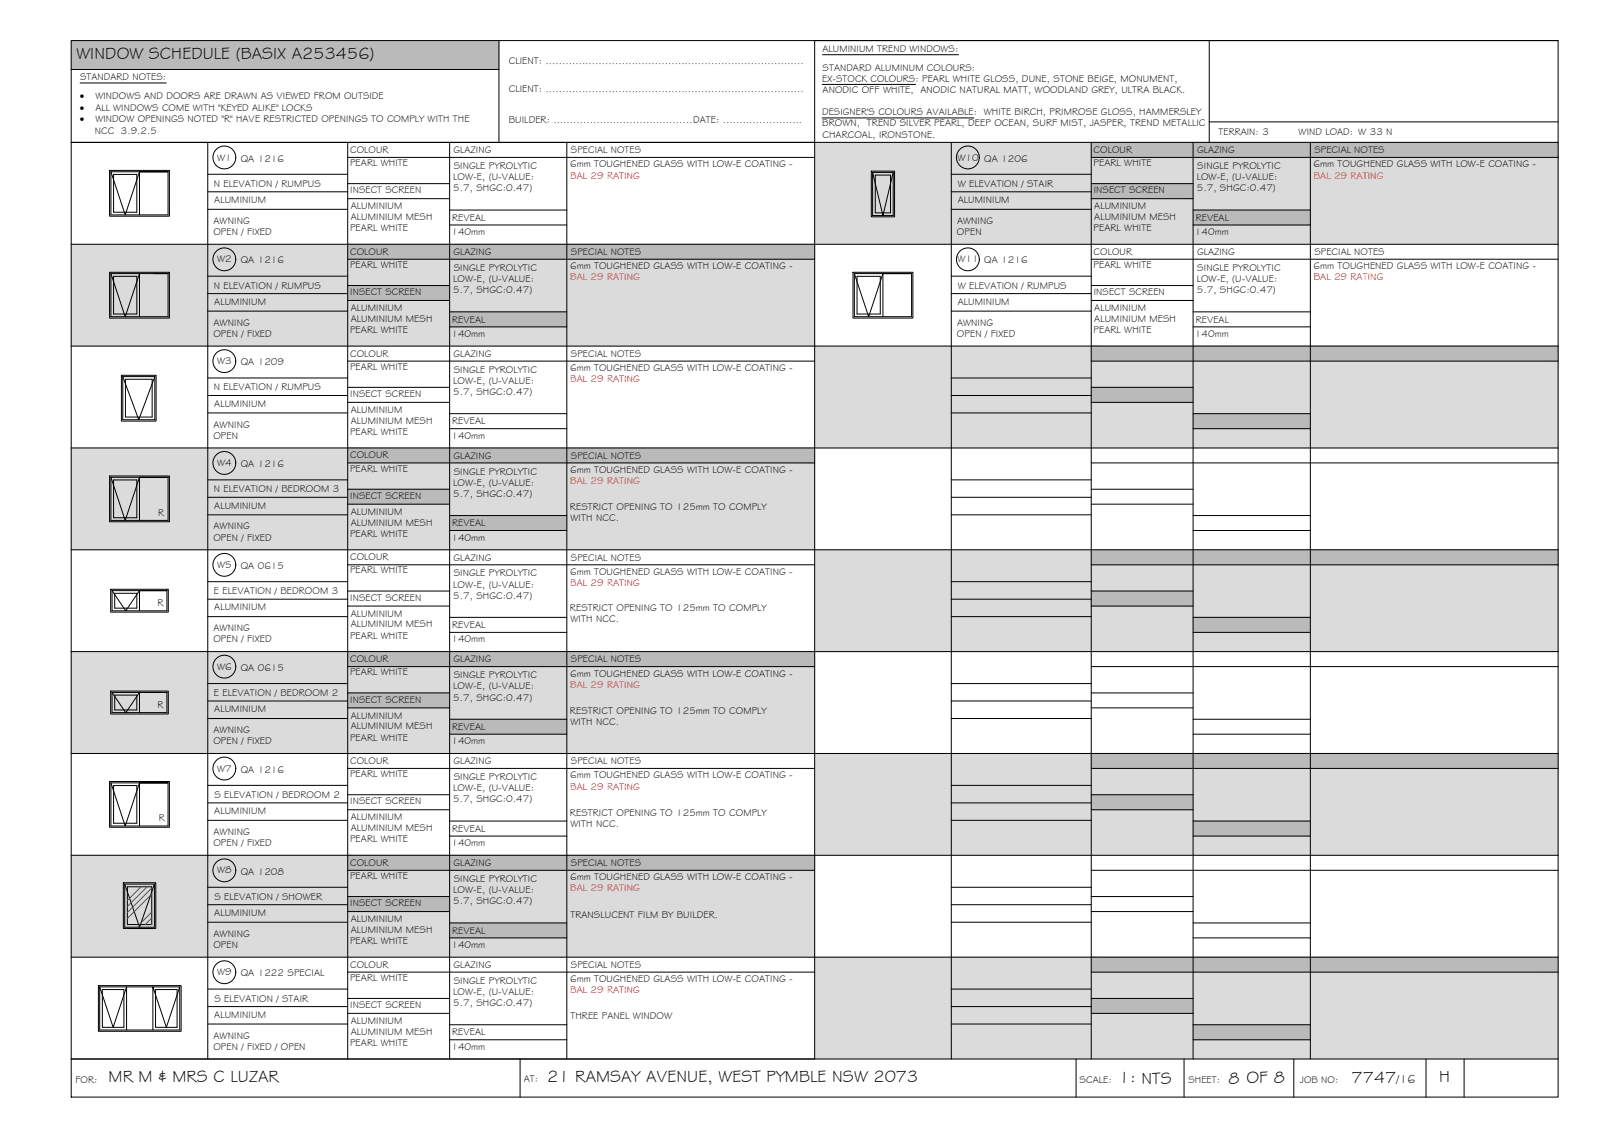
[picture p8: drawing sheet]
<svg xmlns="http://www.w3.org/2000/svg" width="420mm" height="297mm" viewBox="0 0 420 297" stroke-linecap="round" stroke-linejoin="round" font-family="sans-serif">
<!-- layer: WINDOW SCHEDULE HATCH -->
<g fill="#dbdbdb" stroke="#dbdbdb" stroke-width=".26">
<path d="M213.7 37.3l195 26.7v-26.7zM213.7 37.3l195 26.7h-195z"/>
<path d="M18.7 64l195 26.7v-26.7zM18.7 64l195 26.7h-195z"/>
<path d="M213.7 90.7l195 26.7v-26.7zM213.7 90.7l195 26.7h-195z"/>
<path d="M18.7 117.4l195 26.7v-26.7zM18.7 117.4l195 26.7h-195z"/>
<path d="M213.7 144.1l195 26.7v-26.7zM213.7 144.1l195 26.7h-195z"/>
<path d="M18.7 170.8l195 26.7v-26.7zM18.7 170.8l195 26.7h-195z"/>
<path d="M213.7 197.5l195 26.7v-26.7zM213.7 197.5l195 26.7h-195z"/>
<path d="M18.7 224.2l195 26.7v-26.7zM18.7 224.2l195 26.7h-195z"/>
<path d="M213.7 250.9l195 26.7v-26.7zM213.7 250.9l195 26.7h-195z"/>
</g>
<g fill="#bababa" stroke="#bababa" stroke-width=".26">
<path d="M18.7 10.6l112.2 7.6v-7.6zM18.7 10.6l112.2 7.6h-112.2z"/>
<path d="M286.2 37.3l122.5 4v-4zM286.2 37.3l122.5 4h-122.5z"/>
<path d="M286.2 48.1l26.7 4v-4zM286.2 48.1l26.7 4h-26.7z"/>
<path d="M312.9 55.1l30.8 3.9v-3.9zM312.9 55.1l30.8 3.9h-30.8z"/>
<path d="M91.2 64l122.5 4v-4zM91.2 64l122.5 4h-122.5z"/>
<path d="M91.2 74.9l26.7 3.9v-3.9zM91.2 74.9l26.7 3.9h-26.7z"/>
<path d="M117.9 81.8l30.8 3.9v-3.9zM117.9 81.8l30.8 3.9h-30.8z"/>
<path d="M286.2 90.7l122.5 4v-4zM286.2 90.7l122.5 4h-122.5z"/>
<path d="M286.2 101.6l26.7 3.9v-3.9zM286.2 101.6l26.7 3.9h-26.7z"/>
<path d="M312.9 108.5l30.8 3.9v-3.9zM312.9 108.5l30.8 3.9h-30.8z"/>
<path d="M91.2 117.4l122.5 4v-4zM91.2 117.4l122.5 4h-122.5z"/>
<path d="M91.2 128.3l26.7 3.9v-3.9zM91.2 128.3l26.7 3.9h-26.7z"/>
<path d="M117.9 135.2l30.8 3.9v-3.9zM117.9 135.2l30.8 3.9h-30.8z"/>
<path d="M286.2 144.1l122.5 4v-4zM286.2 144.1l122.5 4h-122.5z"/>
<path d="M286.2 155l26.7 3.9v-3.9zM286.2 155l26.7 3.9h-26.7z"/>
<path d="M312.9 161.9l30.8 3.9v-3.9zM312.9 161.9l30.8 3.9h-30.8z"/>
<path d="M91.2 170.8l122.5 4v-4zM91.2 170.8l122.5 4h-122.5z"/>
<path d="M91.2 181.6l26.7 4v-4zM91.2 181.6l26.7 4h-26.7z"/>
<path d="M117.9 188.6l30.8 3.9v-3.9zM117.9 188.6l30.8 3.9h-30.8z"/>
<path d="M286.2 197.5l122.5 4v-4zM286.2 197.5l122.5 4h-122.5z"/>
<path d="M286.2 208.4l26.7 3.9v-3.9zM286.2 208.4l26.7 3.9h-26.7z"/>
<path d="M312.9 215.3l30.8 3.9v-3.9zM312.9 215.3l30.8 3.9h-30.8z"/>
<path d="M91.2 224.2l122.5 4v-4zM91.2 224.2l122.5 4h-122.5z"/>
<path d="M91.2 235l26.7 4v-4zM91.2 235l26.7 4h-26.7z"/>
<path d="M117.9 242l30.8 3.9v-3.9zM117.9 242l30.8 3.9h-30.8z"/>
<path d="M286.2 250.9l122.5 4v-4zM286.2 250.9l122.5 4h-122.5z"/>
<path d="M286.2 261.8l26.7 3.9v-3.9zM286.2 261.8l26.7 3.9h-26.7z"/>
<path d="M312.9 268.7l30.8 3.9v-3.9zM312.9 268.7l30.8 3.9h-30.8z"/>
</g>
<!-- layer: BORDER -->
<g fill="none" stroke="#000" stroke-width=".26">
<path d="M18.7 10.6h390v277h-390zM18.7 18.2h112.2M130.9 10.6v26.7M317.1 10.6v26.7M408.7 10.6h-195v267M18.7 37.3h390M54.5 37.3v240.3M91.2 37.3v240.3M117.9 37.3v240.3M148.7 37.3v240.3M249.5 37.3v240.3M286.2 37.3v240.3"/>
<path d="M312.9 37.3v240.3M317.1 32h91.6M343.7 37.3v240.3M54.5 45.7h36.7M54.5 50.3h36.7M54.5 54.9h36.7M91.2 41.3h122.5M91.2 48.1h26.7M91.2 52.1h26.7M117.9 55.1h30.8M117.9 59h30.8M249.5 45.7h36.7"/>
<path d="M249.5 50.3h36.7M249.5 54.9h36.7M286.2 41.3h122.5M286.2 48.1h26.7M286.2 52.1h26.7M312.9 55.1h30.8M312.9 59h30.8M18.7 64h390M54.5 72.4h36.7M54.5 77h36.7M91.2 68h122.5M91.2 74.9h26.7"/>
<path d="M91.2 78.8h26.7M249.5 72.4h36.7M249.5 77h36.7M286.2 68h122.5M286.2 74.9h26.7M286.2 78.8h26.7M18.7 90.7h390M54.5 81.6h36.7M54.5 99.1h36.7M91.2 94.7h122.5M117.9 81.8h30.8M117.9 85.7h30.8"/>
<path d="M249.5 81.6h36.7M249.5 99.1h36.7M286.2 94.7h122.5M312.9 81.8h30.8M312.9 85.7h30.8M18.7 117.4h390M54.5 103.7h36.7M54.5 108.3h36.7M91.2 101.6h26.7M91.2 105.5h26.7M117.9 108.5h30.8M117.9 112.4h30.8"/>
<path d="M249.5 103.7h36.7M249.5 108.3h36.7M286.2 101.6h26.7M286.2 105.5h26.7M312.9 108.5h30.8M312.9 112.4h30.8M54.5 125.8h36.7M54.5 130.4h36.7M54.5 135h36.7M91.2 121.4h122.5M91.2 128.3h26.7M91.2 132.2h26.7"/>
<path d="M117.9 135.2h30.8M117.9 139.1h30.8M249.5 125.8h36.7M249.5 130.4h36.7M249.5 135h36.7M286.2 121.4h122.5M286.2 128.3h26.7M286.2 132.2h26.7M312.9 135.2h30.8M312.9 139.1h30.8M18.7 144.1h390M54.5 152.5h36.7"/>
<path d="M54.5 157.1h36.7M91.2 148.1h122.5M91.2 155h26.7M91.2 158.9h26.7M249.5 152.5h36.7M249.5 157.1h36.7M286.2 148.1h122.5M286.2 155h26.7M286.2 158.9h26.7M18.7 170.8h390M54.5 161.7h36.7M54.5 179.2h36.7"/>
<path d="M91.2 174.8h122.5M117.9 161.9h30.8M117.9 165.8h30.8M249.5 161.7h36.7M249.5 179.2h36.7M286.2 174.8h122.5M312.9 161.9h30.8M312.9 165.8h30.8M18.7 197.5h390M54.5 183.8h36.7M54.5 188.4h36.7M91.2 181.7h26.7"/>
<path d="M91.2 185.6h26.7M117.9 188.6h30.8M117.9 192.5h30.8M249.5 183.8h36.7M249.5 188.4h36.7M286.2 181.7h26.7M286.2 185.6h26.7M312.9 188.6h30.8M312.9 192.5h30.8M54.5 205.9h36.7M54.5 210.5h36.7M54.5 215.1h36.7"/>
<path d="M91.2 201.5h122.5M91.2 208.4h26.7M91.2 212.3h26.7M117.9 215.3h30.8M117.9 219.2h30.8M249.5 205.9h36.7M249.5 210.5h36.7M249.5 215.1h36.7M286.2 201.5h122.5M286.2 208.4h26.7M286.2 212.3h26.7M312.9 215.3h30.8"/>
<path d="M312.9 219.2h30.8M18.7 224.2h390M54.5 232.6h36.7M54.5 237.2h36.7M91.2 228.2h122.5M91.2 235h26.7M91.2 239h26.7M249.5 232.6h36.7M249.5 237.2h36.7M286.2 228.2h122.5M286.2 235h26.7M286.2 239h26.7"/>
<path d="M18.7 250.9h390M54.5 241.8h36.7M54.5 259.3h36.7M91.2 254.9h122.5M117.9 242h30.8M117.9 245.9h30.8M249.5 241.8h36.7M249.5 259.3h36.7M286.2 254.9h122.5M312.9 242h30.8M312.9 245.9h30.8M18.7 277.6h390"/>
<path d="M54.5 263.9h36.7M54.5 268.5h36.7M91.2 261.8h26.7M91.2 265.7h26.7M117.9 268.7h30.8M117.9 272.6h30.8M136.4 277.6v10M249.5 263.9h36.7M249.5 268.5h36.7M282.2 277.6v10M286.2 261.8h26.7M286.2 265.7h26.7"/>
<path d="M310.5 277.6v10M312.9 268.7h30.8M312.9 272.6h30.8M339.3 277.6v10M374 277.6v10M384 277.6v10"/>
</g>
<!-- layer: TEXT -->
<path d="M215.7 14.3h35.7M21 21.8h22.6M215.6 30.9h39.8M215.6 22.1h24.5" fill="none" stroke="#000" stroke-width=".26"/>
<!-- layer: WINDOWS -->
<g fill="none" stroke="#000" stroke-width=".26">
<path d="M29.1 45h15h-7.5M29.1 45l3.7 11.3 3.8-11.3M29.1 45v11.3h15v-11.3M29.8 45.7h6.1v9.9h-6.1zM36.6 45v11.3M228.9 45.2l2.7 11.3 2.7-11.3M228.9 45.2h5.4M228.9 45.2v11.3h5.4v-11.3M229.6 45.9h4v9.9h-4zM29.1 71.7h15h-3.8M29.1 71.7l3.7 11.4 3.8-11.4v11.3M29.1 71.7v11.3h15v-11.3"/>
<path d="M29.8 72.4h6.1v9.9h-6.1zM224.1 71.7h15h-7.5M224.1 71.7l3.7 11.4 3.8-11.4M224.1 71.7v11.3h15v-11.3M224.8 72.4h6.1v9.9h-6.1zM231.6 71.7v11.3M32.2 98.7l4.2 11.3 4.2-11.3M32.2 98.7h8.4M32.2 98.7v11.3h8.4v-11.3M32.9 99.4h7v9.9h-7zM29.1 125.1h15h-7.5M29.1 125.1l3.7 11.4 3.8-11.4"/>
<path d="M29.1 125.1v11.3h15v-11.3M29.8 125.8h6.1v9.9h-6.1zM36.6 125.1v11.3M29.4 154.8h14.4h-7.2M29.4 154.8l3.6 5.3 3.6-5.3M29.4 154.8v5.3h14.4v-5.3M30.1 155.5h5.8v3.9h-5.8zM36.6 154.8v5.3M29.4 181.5h14.4h-7.2M29.4 181.5l3.6 5.4 3.6-5.4M29.4 181.5v5.3h14.4v-5.3M30.1 182.2h5.8v3.9h-5.8z"/>
<path d="M36.6 181.5v5.3M29.1 205.2h15h-7.5M29.1 205.2l3.7 11.3 3.8-11.3M29.1 205.2v11.3h15v-11.3M29.8 205.9h6.1v9.9h-6.1zM36.6 205.2v11.3M32.7 231.8l3.9 11.3 3.9-11.3M32.7 231.8h7.8M32.7 231.8v11.3h7.8v-11.3M33.4 232.5h6.4v9.9h-6.4zM26.1 258.7h21l-3.5 10.6-3.5-10.6v11.3M26.1 258.7l3.6 10.6 3.5-10.6v11.3"/>
<path d="M26.1 258.7v11.3h21v-11.3M26.8 259.4h5.7v9.9h-5.7zM40.8 259.4h5.6v9.9h-5.6z"/>
<circle cx="58.8" cy="41.3" r="3"/>
<circle cx="253.8" cy="41.3" r="3"/>
<circle cx="58.8" cy="68" r="3"/>
<circle cx="253.8" cy="68" r="3"/>
<circle cx="58.8" cy="94.7" r="3"/>
<circle cx="58.8" cy="121.4" r="3"/>
<circle cx="58.8" cy="148.1" r="3"/>
<circle cx="58.8" cy="174.8" r="3"/>
<circle cx="58.8" cy="201.5" r="3"/>
<circle cx="58.8" cy="228.2" r="3"/>
<circle cx="58.8" cy="254.9" r="3"/>
</g>
<!-- layer: NEWWORK -->
<path d="M28.7 44.7h15.7v12h-15.7zM228.5 44.9h6.1v11.9h-6.1zM28.7 71.4h15.7v12h-15.7zM223.7 71.4h15.7v12h-15.7zM31.8 98.4h9.1v12h-9.1zM28.7 124.8h15.7v12h-15.7zM29 154.5h15.1v6h-15.1zM29 181.2h15.1v6h-15.1zM28.7 204.9h15.7v12h-15.7zM32.3 231.4h8.6v12h-8.6zM25.8 258.4h21.7v12h-21.7z" fill="none" stroke="#000" stroke-width=".26"/>
<!-- layer: HATCH -->
<path d="M37 232.5l-3.6 3.6M38.6 232.5l-5.2 5.2M39.8 239.1l-3.3 3.3M39.8 232.8l-6.4 6.4M39.8 234.4l-6.4 6.4M39.8 240.7l-1.7 1.7M39.8 242.2l-.1 .2" fill="none" stroke="#545454" stroke-width=".26"/>
<g font-size="4.5">
<text x="20" y="15.6">WINDOW SCHEDULE (BASIX A253456)</text>
<text x="28.5" y="283.7">MR M &amp; MRS C LUZAR</text>
<text x="143.5" y="283.7">21 RAMSAY AVENUE, WEST PYMBLE NSW 2073</text>
<text x="293.4" y="284">1: NTS</text>
<text x="322.2" y="284.2">8 OF 8</text>
<text x="354.5" y="283.8">7747</text>
<text x="377.4" y="283.8">H</text>
</g>
<text font-size="3.2" x="366.3" y="283.8">/16</text>
<g font-size="2.6">
<text x="133.4" y="16.9">CLIENT: ..............................................................................</text>
<text x="215.7" y="13.6">ALUMINIUM TREND WINDOWS:</text>
<text x="21" y="21.1">STANDARD NOTES:</text>
<text x="215.6" y="21.4">EX-STOCK COLOURS: PEARL WHITE GLOSS, DUNE, STONE BEIGE, MONUMENT,</text>
<text x="215.7" y="18.5">STANDARD ALUMINUM COLOURS:</text>
<text x="21" y="26.1">·</text>
<text x="21" y="29.1">·</text>
<text x="25" y="29.1">ALL WINDOWS COME WITH &quot;KEYED ALIKE&quot; LOCKS</text>
<text x="25" y="26.1">WINDOWS AND DOORS ARE DRAWN AS VIEWED FROM OUTSIDE</text>
<text x="133.4" y="24">CLIENT: ..............................................................................</text>
<text x="215.7" y="24.4">ANODIC OFF WHITE, ANODIC NATURAL MATT, WOODLAND GREY, ULTRA BLACK.</text>
<text x="21" y="32.1">·</text>
<text x="24.9" y="35.1">NCC 3.9.2.5</text>
<text x="25" y="32.1">WINDOW OPENINGS NOTED &quot;R&quot; HAVE RESTRICTED OPENINGS TO COMPLY WITH THE</text>
<text x="133.4" y="32.3">BUILDER: ..........................................DATE: ........................</text>
<text x="215.6" y="30.2">DESIGNER'S COLOURS AVAILABLE: WHITE BIRCH, PRIMROSE GLOSS, HAMMERSLEY</text>
<text x="215.7" y="33.2">BROWN, TREND SILVER PEARL, DEEP OCEAN, SURF MIST, JASPER, TREND METALLIC</text>
<text x="319.6" y="35.4">TERRAIN: 3</text>
<text x="340.6" y="35.4">WIND LOAD: W 33 N</text>
<text x="91.8" y="40.1">COLOUR</text>
<text x="119" y="40.1">GLAZING</text>
<text x="149.7" y="40.1">SPECIAL NOTES</text>
<text x="215.7" y="36.1">CHARCOAL, IRONSTONE.</text>
<text x="286.8" y="40.1">COLOUR</text>
<text x="314" y="40.1">GLAZING</text>
<text x="344.7" y="40.1">SPECIAL NOTES</text>
<text x="57" y="42.1">W1</text>
<text x="63.1" y="42.4">QA 1216</text>
<text x="91.8" y="43.5">PEARL WHITE</text>
<text x="118.9" y="47.2">LOW-E, (U-VALUE:</text>
<text x="119" y="44.3">SINGLE PYROLYTIC</text>
<text x="149.5" y="43.9">6mm TOUGHENED GLASS WITH LOW-E COATING -</text>
<text x="251.1" y="42.1">W10 QA 1206</text>
<text x="286.8" y="43.5">PEARL WHITE</text>
<text x="313.9" y="47.2">LOW-E, (U-VALUE:</text>
<text x="314" y="44.3">SINGLE PYROLYTIC</text>
<text x="344.5" y="43.9">6mm TOUGHENED GLASS WITH LOW-E COATING -</text>
<text x="56.1" y="49">N ELEVATION / RUMPUS</text>
<text x="56.2" y="53.2">ALUMINIUM</text>
<text x="91.8" y="50.7">INSECT SCREEN</text>
<text x="118.9" y="50.2">5.7, SHGC:0.47)</text>
<text x="251.2" y="49">W ELEVATION / STAIR</text>
<text x="251.2" y="53.2">ALUMINIUM</text>
<text x="286.9" y="50.7">INSECT SCREEN</text>
<text x="313.9" y="50.2">5.7, SHGC:0.47)</text>
<text x="56" y="58.7">AWNING</text>
<text x="92" y="54.9">ALUMINIUM</text>
<text x="92" y="57.7">ALUMINIUM MESH</text>
<text x="118.6" y="57.9">REVEAL</text>
<text x="251" y="58.8">AWNING</text>
<text x="287" y="54.9">ALUMINIUM</text>
<text x="287" y="57.7">ALUMINIUM MESH</text>
<text x="313.6" y="57.9">REVEAL</text>
<text x="56" y="61.6">OPEN / FIXED</text>
<text x="91.8" y="60.7">PEARL WHITE</text>
<text x="118.4" y="61.7">140mm</text>
<text x="251" y="61.7">OPEN</text>
<text x="286.8" y="60.7">PEARL WHITE</text>
<text x="313.4" y="61.7">140mm</text>
<text x="57" y="68.8">W2</text>
<text x="63.1" y="69.1">QA 1216</text>
<text x="91.8" y="70.2">PEARL WHITE</text>
<text x="91.8" y="66.8">COLOUR</text>
<text x="119" y="66.9">GLAZING</text>
<text x="119" y="71">SINGLE PYROLYTIC</text>
<text x="149.5" y="70.6">6mm TOUGHENED GLASS WITH LOW-E COATING -</text>
<text x="149.7" y="66.9">SPECIAL NOTES</text>
<text x="251.1" y="68.8">W11 QA 1216</text>
<text x="286.8" y="70.2">PEARL WHITE</text>
<text x="286.8" y="66.8">COLOUR</text>
<text x="314" y="66.9">GLAZING</text>
<text x="314" y="71">SINGLE PYROLYTIC</text>
<text x="344.5" y="70.6">6mm TOUGHENED GLASS WITH LOW-E COATING -</text>
<text x="344.7" y="66.9">SPECIAL NOTES</text>
<text x="56.1" y="75.7">N ELEVATION / RUMPUS</text>
<text x="91.8" y="77.4">INSECT SCREEN</text>
<text x="118.9" y="73.9">LOW-E, (U-VALUE:</text>
<text x="118.9" y="76.9">5.7, SHGC:0.47)</text>
<text x="251.2" y="75.7">W ELEVATION / RUMPUS</text>
<text x="286.9" y="77.4">INSECT SCREEN</text>
<text x="313.9" y="73.9">LOW-E, (U-VALUE:</text>
<text x="313.9" y="76.9">5.7, SHGC:0.47)</text>
<text x="56.2" y="79.9">ALUMINIUM</text>
<text x="92" y="81.6">ALUMINIUM</text>
<text x="251.2" y="79.9">ALUMINIUM</text>
<text x="287" y="81.6">ALUMINIUM</text>
<text x="56" y="88.3">OPEN / FIXED</text>
<text x="56" y="85.4">AWNING</text>
<text x="91.8" y="87.4">PEARL WHITE</text>
<text x="92" y="84.4">ALUMINIUM MESH</text>
<text x="118.4" y="88.3">140mm</text>
<text x="118.6" y="84.6">REVEAL</text>
<text x="251" y="88.3">OPEN / FIXED</text>
<text x="251" y="85.4">AWNING</text>
<text x="286.8" y="87.4">PEARL WHITE</text>
<text x="287" y="84.4">ALUMINIUM MESH</text>
<text x="313.4" y="88.3">140mm</text>
<text x="313.6" y="84.6">REVEAL</text>
<text x="57" y="95.5">W3</text>
<text x="63.1" y="95.8">QA 1209</text>
<text x="91.8" y="93.5">COLOUR</text>
<text x="119" y="93.5">GLAZING</text>
<text x="149.7" y="93.5">SPECIAL NOTES</text>
<text x="91.8" y="96.9">PEARL WHITE</text>
<text x="118.9" y="100.6">LOW-E, (U-VALUE:</text>
<text x="119" y="97.7">SINGLE PYROLYTIC</text>
<text x="149.5" y="97.3">6mm TOUGHENED GLASS WITH LOW-E COATING -</text>
<text x="56.1" y="102.4">N ELEVATION / RUMPUS</text>
<text x="56.2" y="106.7">ALUMINIUM</text>
<text x="91.8" y="104.1">INSECT SCREEN</text>
<text x="118.9" y="103.6">5.7, SHGC:0.47)</text>
<text x="56" y="112.2">AWNING</text>
<text x="92" y="108.3">ALUMINIUM</text>
<text x="92" y="111.1">ALUMINIUM MESH</text>
<text x="118.6" y="111.3">REVEAL</text>
<text x="56" y="115.1">OPEN</text>
<text x="91.8" y="114.1">PEARL WHITE</text>
<text x="118.4" y="115">140mm</text>
<text x="57" y="122.2">W4</text>
<text x="63.1" y="122.5">QA 1216</text>
<text x="91.8" y="123.6">PEARL WHITE</text>
<text x="91.8" y="120.2">COLOUR</text>
<text x="119" y="120.3">GLAZING</text>
<text x="119" y="124.4">SINGLE PYROLYTIC</text>
<text x="149.5" y="124">6mm TOUGHENED GLASS WITH LOW-E COATING -</text>
<text x="149.7" y="120.3">SPECIAL NOTES</text>
<text x="56.1" y="129.1">N ELEVATION / BEDROOM 3</text>
<text x="91.8" y="130.8">INSECT SCREEN</text>
<text x="118.9" y="127.4">LOW-E, (U-VALUE:</text>
<text x="118.9" y="130.3">5.7, SHGC:0.47)</text>
<text x="41.5" y="135.2">R</text>
<text x="56.2" y="133.3">ALUMINIUM</text>
<text x="92" y="135">ALUMINIUM</text>
<text x="92" y="137.8">ALUMINIUM MESH</text>
<text x="118.6" y="138">REVEAL</text>
<text x="149.5" y="133.7">RESTRICT OPENING TO 125mm TO COMPLY</text>
<text x="149.6" y="136.7">WITH NCC.</text>
<text x="56" y="141.7">OPEN / FIXED</text>
<text x="56" y="138.8">AWNING</text>
<text x="91.8" y="140.8">PEARL WHITE</text>
<text x="118.4" y="141.7">140mm</text>
<text x="57" y="148.9">W5</text>
<text x="63.1" y="149.2">QA 0615</text>
<text x="91.8" y="146.9">COLOUR</text>
<text x="119" y="147">GLAZING</text>
<text x="149.7" y="147">SPECIAL NOTES</text>
<text x="56.1" y="155.8">E ELEVATION / BEDROOM 3</text>
<text x="91.8" y="150.3">PEARL WHITE</text>
<text x="118.9" y="154">LOW-E, (U-VALUE:</text>
<text x="119" y="151.1">SINGLE PYROLYTIC</text>
<text x="149.5" y="150.7">6mm TOUGHENED GLASS WITH LOW-E COATING -</text>
<text x="41.3" y="158.9">R</text>
<text x="56.2" y="160">ALUMINIUM</text>
<text x="91.8" y="157.5">INSECT SCREEN</text>
<text x="92" y="161.7">ALUMINIUM</text>
<text x="118.9" y="157">5.7, SHGC:0.47)</text>
<text x="149.5" y="160.1">RESTRICT OPENING TO 125mm TO COMPLY</text>
<text x="56" y="165.5">AWNING</text>
<text x="91.8" y="167.5">PEARL WHITE</text>
<text x="92" y="164.5">ALUMINIUM MESH</text>
<text x="118.6" y="164.7">REVEAL</text>
<text x="149.6" y="163">WITH NCC.</text>
<text x="56" y="168.4">OPEN / FIXED</text>
<text x="91.8" y="173.6">COLOUR</text>
<text x="118.4" y="168.4">140mm</text>
<text x="119" y="173.6">GLAZING</text>
<text x="149.7" y="173.7">SPECIAL NOTES</text>
<text x="57" y="175.6">W6</text>
<text x="63.1" y="175.9">QA 0615</text>
<text x="91.8" y="177">PEARL WHITE</text>
<text x="119" y="177.8">SINGLE PYROLYTIC</text>
<text x="149.5" y="177.4">6mm TOUGHENED GLASS WITH LOW-E COATING -</text>
<text x="41.3" y="185.6">R</text>
<text x="56.1" y="182.5">E ELEVATION / BEDROOM 2</text>
<text x="91.8" y="184.2">INSECT SCREEN</text>
<text x="118.9" y="180.7">LOW-E, (U-VALUE:</text>
<text x="118.9" y="183.7">5.7, SHGC:0.47)</text>
<text x="56.2" y="186.7">ALUMINIUM</text>
<text x="92" y="188.4">ALUMINIUM</text>
<text x="92" y="191.2">ALUMINIUM MESH</text>
<text x="118.6" y="191.4">REVEAL</text>
<text x="149.5" y="187.1">RESTRICT OPENING TO 125mm TO COMPLY</text>
<text x="149.6" y="190.1">WITH NCC.</text>
<text x="56" y="195.1">OPEN / FIXED</text>
<text x="56" y="192.2">AWNING</text>
<text x="91.8" y="194.2">PEARL WHITE</text>
<text x="118.4" y="195.1">140mm</text>
<text x="57" y="202.3">W7</text>
<text x="63.1" y="202.6">QA 1216</text>
<text x="91.8" y="203.7">PEARL WHITE</text>
<text x="91.8" y="200.3">COLOUR</text>
<text x="119" y="200.4">GLAZING</text>
<text x="149.7" y="200.4">SPECIAL NOTES</text>
<text x="56.2" y="209.2">S ELEVATION / BEDROOM 2</text>
<text x="118.9" y="207.4">LOW-E, (U-VALUE:</text>
<text x="119" y="204.5">SINGLE PYROLYTIC</text>
<text x="149.5" y="204.1">6mm TOUGHENED GLASS WITH LOW-E COATING -</text>
<text x="41.6" y="215.3">R</text>
<text x="56.2" y="213.4">ALUMINIUM</text>
<text x="91.8" y="210.9">INSECT SCREEN</text>
<text x="92" y="215.1">ALUMINIUM</text>
<text x="118.9" y="210.4">5.7, SHGC:0.47)</text>
<text x="149.5" y="213.9">RESTRICT OPENING TO 125mm TO COMPLY</text>
<text x="56" y="221.8">OPEN / FIXED</text>
<text x="56" y="218.9">AWNING</text>
<text x="91.8" y="220.9">PEARL WHITE</text>
<text x="92" y="217.9">ALUMINIUM MESH</text>
<text x="118.4" y="221.8">140mm</text>
<text x="118.6" y="218.1">REVEAL</text>
<text x="149.6" y="216.8">WITH NCC.</text>
<text x="91.8" y="227">COLOUR</text>
<text x="119" y="227">GLAZING</text>
<text x="149.7" y="227.1">SPECIAL NOTES</text>
<text x="57" y="229">W8</text>
<text x="63.1" y="229.3">QA 1208</text>
<text x="91.8" y="230.4">PEARL WHITE</text>
<text x="119" y="231.2">SINGLE PYROLYTIC</text>
<text x="149.5" y="230.8">6mm TOUGHENED GLASS WITH LOW-E COATING -</text>
<text x="56.2" y="235.9">S ELEVATION / SHOWER</text>
<text x="91.8" y="237.6">INSECT SCREEN</text>
<text x="118.9" y="234.1">LOW-E, (U-VALUE:</text>
<text x="118.9" y="237.1">5.7, SHGC:0.47)</text>
<text x="56" y="245.7">AWNING</text>
<text x="56.2" y="240.1">ALUMINIUM</text>
<text x="92" y="241.8">ALUMINIUM</text>
<text x="92" y="244.6">ALUMINIUM MESH</text>
<text x="118.6" y="244.8">REVEAL</text>
<text x="149.6" y="240.6">TRANSLUCENT FILM BY BUILDER.</text>
<text x="56" y="248.6">OPEN</text>
<text x="91.8" y="247.6">PEARL WHITE</text>
<text x="118.4" y="248.6">140mm</text>
<text x="57" y="255.7">W9</text>
<text x="63.1" y="256">QA 1222 SPECIAL</text>
<text x="91.8" y="257.1">PEARL WHITE</text>
<text x="91.8" y="253.7">COLOUR</text>
<text x="119" y="253.8">GLAZING</text>
<text x="119" y="257.9">SINGLE PYROLYTIC</text>
<text x="149.5" y="257.5">6mm TOUGHENED GLASS WITH LOW-E COATING -</text>
<text x="149.7" y="253.8">SPECIAL NOTES</text>
<text x="56.2" y="262.6">S ELEVATION / STAIR</text>
<text x="118.9" y="260.9">LOW-E, (U-VALUE:</text>
<text x="118.9" y="263.8">5.7, SHGC:0.47)</text>
<text x="56.2" y="266.8">ALUMINIUM</text>
<text x="91.8" y="264.3">INSECT SCREEN</text>
<text x="92" y="268.5">ALUMINIUM</text>
<text x="149.6" y="267.3">THREE PANEL WINDOW</text>
<text x="56" y="275.2">OPEN / FIXED / OPEN</text>
<text x="56" y="272.3">AWNING</text>
<text x="91.8" y="274.3">PEARL WHITE</text>
<text x="92" y="271.3">ALUMINIUM MESH</text>
<text x="118.4" y="275.2">140mm</text>
<text x="118.6" y="271.5">REVEAL</text>
<text x="19.8" y="283.8">FOR:</text>
<text x="137.4" y="283.7">AT:</text>
<text x="283.1" y="284">SCALE:</text>
<text x="311.7" y="284">SHEET:</text>
<text x="340.9" y="284">JOB NO:</text>
</g>
<g font-size="2.6" fill="#f00">
<text x="149.6" y="46.8">BAL 29 RATING</text>
<text x="344.6" y="46.8">BAL 29 RATING</text>
<text x="149.6" y="73.5">BAL 29 RATING</text>
<text x="344.6" y="73.5">BAL 29 RATING</text>
<text x="149.6" y="100.2">BAL 29 RATING</text>
<text x="149.6" y="126.9">BAL 29 RATING</text>
<text x="149.6" y="153.6">BAL 29 RATING</text>
<text x="149.6" y="180.3">BAL 29 RATING</text>
<text x="149.6" y="207">BAL 29 RATING</text>
<text x="149.6" y="233.7">BAL 29 RATING</text>
<text x="149.6" y="260.4">BAL 29 RATING</text>
</g>
</svg>
